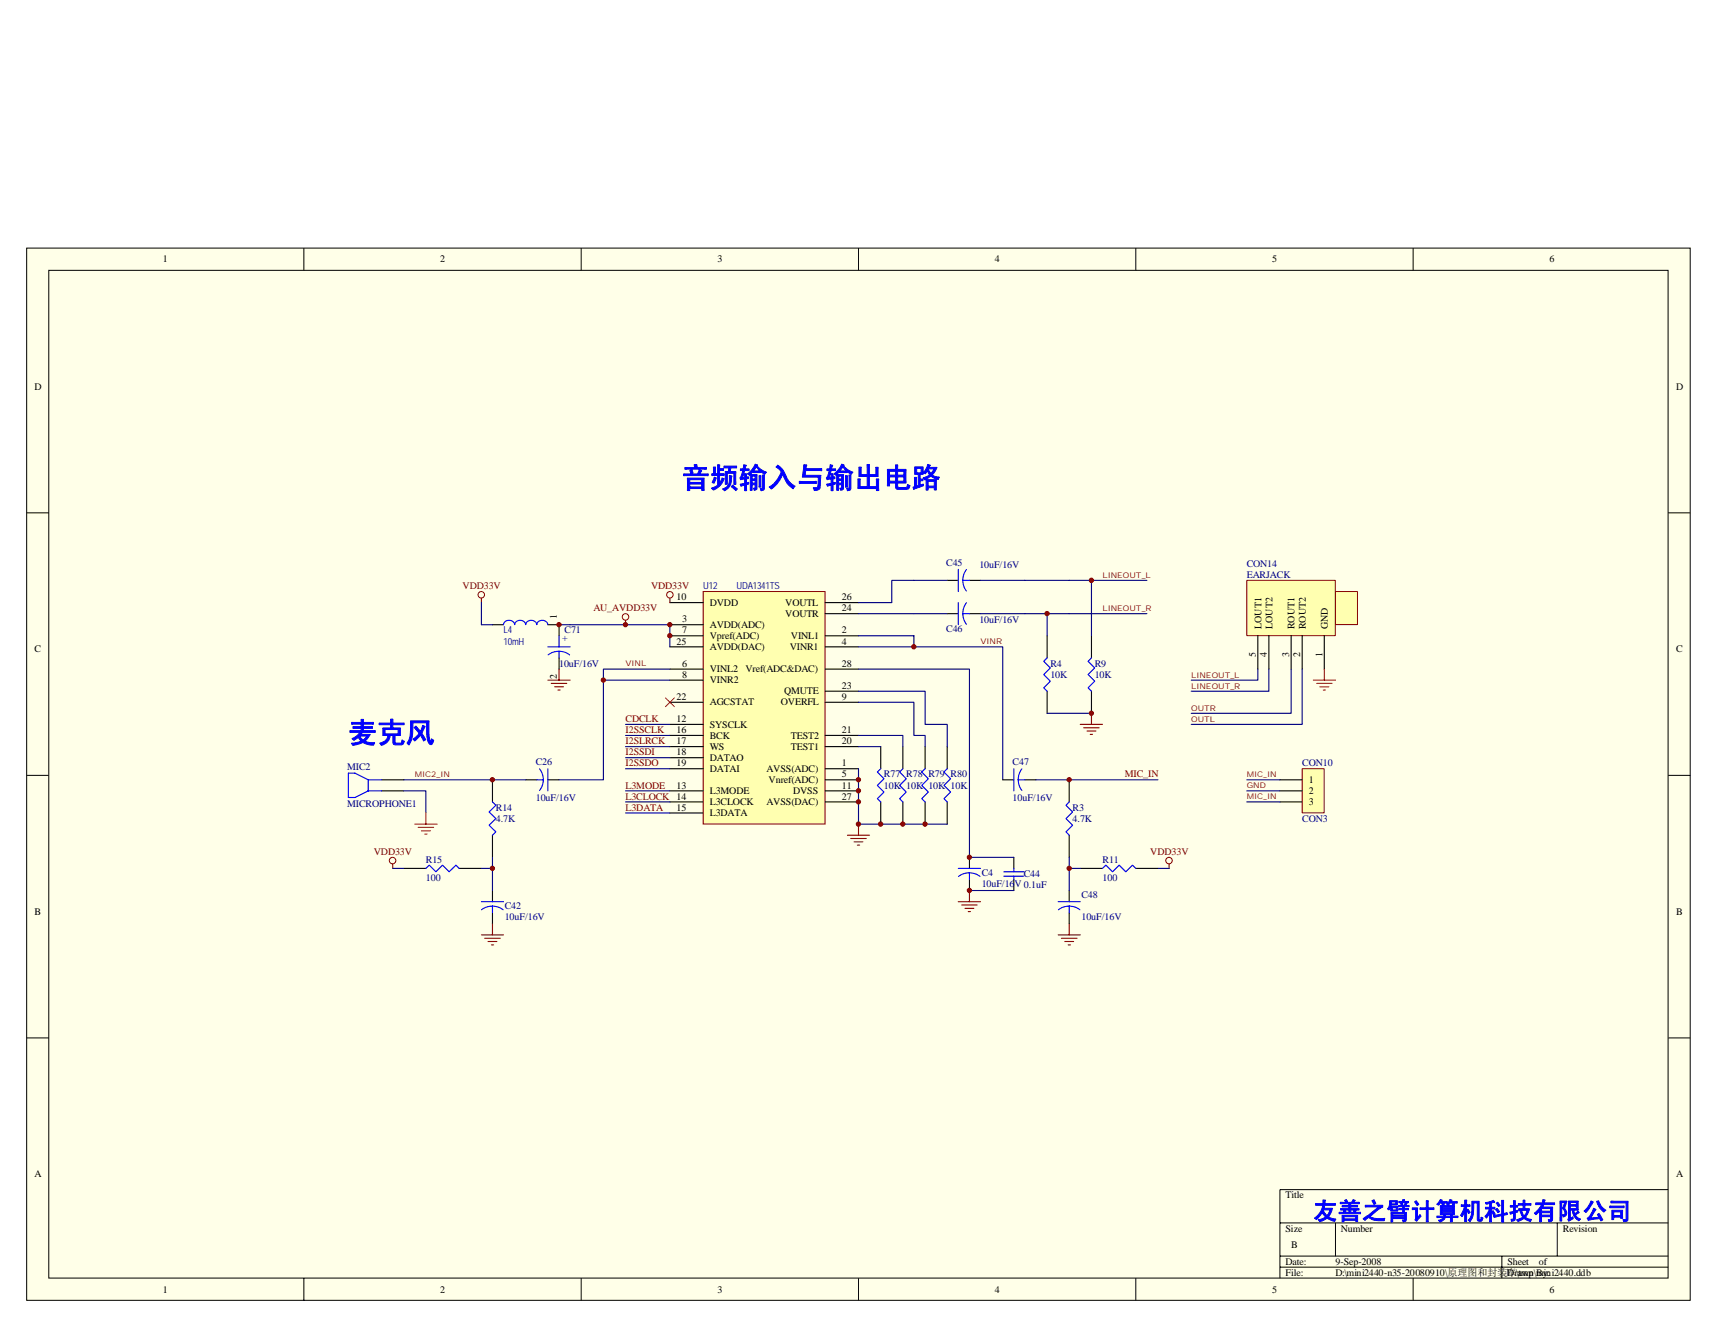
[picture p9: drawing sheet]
<svg xmlns="http://www.w3.org/2000/svg" width="279mm" height="216mm" viewBox="0 0 279 216" stroke-linecap="round" stroke-linejoin="round" font-family="sans-serif">
<path d="M4.3 40.4h270.7v171.2h-270.7z" fill="#ffffe8"/>
<g fill="none" stroke="#000" stroke-width=".16">
<path d="M4.3 40.4h270.7v171.2h-270.7zM7.9 44h263.5v163.9h-263.5zM49.4 40.4v3.6M94.6 40.4v3.6M139.7 40.4v3.6M184.8 40.4v3.6M230 40.4v3.6M4.3 83.4h3.6M271.5 83.4h3.6M4.3 126.2h3.6M271.5 126.2h3.6M4.3 168.9h3.6"/>
<path d="M271.5 168.9h3.6M208.3 199h63.2M217.3 199v5.4M253.4 199v5.4M271.5 193.5h-63.2v14.5M49.4 208v3.6M94.6 208v3.6M139.7 208v3.6M184.8 208v3.6M208.3 204.4h63.2M208.3 206.2h63.2M230 208v3.6"/>
<path d="M244.4 204.4v3.6"/>
</g>
<path d="M114.4 96.3h19.9v37.8h-19.9z" fill="#ffffb0"/>
<g fill="none" stroke="#800000" stroke-width=".16">
<path d="M114.4 96.2h19.9v37.9h-19.9z"/>
<circle cx="78.3" cy="96.8" r=".53"/>
<circle cx="109" cy="96.8" r=".53"/>
<circle cx="101.8" cy="100.4" r=".53"/>
<circle cx="190.2" cy="140" r=".53"/>
</g>
<g fill="none" stroke="#000" stroke-width=".18">
<path d="M109 98h5.4M134.3 98h5.4M134.3 99.8h5.4M154.1 99.8h1.8M154.1 94.4h1.8M157.8 99.8h1.8M157.8 94.4h1.8M80.1 101.6h1.8M89.2 101.6h1.8v1.8M91 107v1.9M109 103.4h5.4M109 101.6h5.4"/>
<path d="M109 105.2h5.4M109 108.9h5.4M109 110.7h5.4M109 114.3h5.4M109 117.9h5.4M109 119.7h5.4M134.3 103.4h5.4M134.3 105.2h5.4M134.3 108.9h5.4M134.3 114.3h5.4M134.3 119.7h5.4M134.3 112.5h5.4"/>
<path d="M170.4 103.4v3.6M170.4 112.5v3.6M177.6 103.4v3.6M177.6 112.5v3.6M109 125.1h5.4M109 128.7h5.4M109 130.5h5.4M109 132.3h5.4M109 121.5h5.4M109 123.3h5.4M134.3 125.1h5.4M134.3 126.9h5.4"/>
<path d="M134.3 128.7h5.4M134.3 130.5h5.4M134.3 121.5h5.4M143.3 121.5v3.6M143.3 130.5v3.6M146.9 121.5v3.6M146.9 130.5v3.6M150.5 121.5v3.6M150.5 130.5v3.6M154.1 121.5v3.6M154.1 130.5v3.6M163.2 126.9h1.8"/>
<path d="M165 139.5v1.8M166.8 126.9h1.8M174 126.9v3.6M174 135.9v3.6M165 143.1v1.8M174 144.9v1.8M174 148.5v1.8M175.8 141.3h3.6M184.8 141.3h3.6"/>
</g>
<g fill="none" stroke="#800000" stroke-width=".18">
<path d="M78.3 97.3v.7M109 97.3v.7M89.2 110.7h3.6M89.7 111.2h2.5M90.3 111.7h1.4M90.8 112.3h.3M91 108.9v1.8M101.8 100.9v.7M175.8 117.9h3.6M176.3 118.4h2.6M176.9 118.9h1.4M177.4 119.5h.4"/>
<path d="M177.6 116.1v1.8M137.9 135.9h3.6M138.4 136.4h2.6M139 137h1.4M139.5 137.5h.4M139.7 134.1v1.8M155.9 146.7h3.7M156.5 147.2h2.5M157 147.8h1.5M157.6 148.3h.3M157.8 144.9v1.8M172.2 152.1h3.6"/>
<path d="M172.7 152.7h2.6M173.3 153.2h1.4M173.8 153.7h.4M174 150.3v1.8M190.2 140.6v.7"/>
</g>
<g fill="none" stroke="#000080" stroke-width=".18">
<path d="M78.3 98v3.6h1.8M139.7 99.8h14.4M154.1 94.4h-9v3.6h-5.4M159.6 99.8h27M159.6 94.4h27M170.4 99.8v3.6M177.6 94.4v9M91 101.6h18v3.6M101.8 117.9h7.2M101.8 119.7h7.2M139.7 103.4h9v1.8h-9M139.7 119.7h7.2v1.8"/>
<path d="M139.7 114.3h9v5.4h1.8v1.8M139.7 112.5h10.8v5.4h3.6v3.6M148.7 105.2h14.5v21.7M170.4 116.1h7.2M101.8 121.5h7.2M101.8 123.3h7.2M101.8 125.1h7.2M101.8 128.7h7.2M101.8 130.5h7.2M101.8 132.3h7.2M139.7 121.5h3.6M139.7 125.1v9h14.4"/>
<path d="M168.6 126.9h19.8M174 139.5v1.8h1.8M188.4 141.3h1.8"/>
</g>
<path d="M108.3 113.5l1.4 1.5M109.7 113.5l-1.4 1.5" fill="none" stroke="#f00" stroke-width=".16"/>
<g fill="none" stroke="#00f" stroke-width=".18">
<path d="M155.9 92.6v3.6M155.9 98v3.6M156.7 94.4l.2 1.1 .4 .7M156.7 99.8l.2 1.1 .4 .7M156.7 94.4h1.1M156.7 99.8h1.1M157.3 92.7l-.4 .6-.2 1.1M157.3 98.1l-.4 .6-.2 1.1M81.9 101.6a.93 .93 0 0 1 .9-.7 .93 .93 0 0 1 .9 .7M83.8 101.6a.91 .91 0 0 1 .8-.7 .91 .91 0 0 1 .9 .7 .93 .93 0 0 1 .9-.7 .93 .93 0 0 1 .9 .7 .93 .93 0 0 1 .9-.7 .93 .93 0 0 1 .9 .7M89.2 105.2h3.6M91 106l1.1 .2 .6 .4"/>
<path d="M91 106l-1.2 .2-.6 .4M91 103.4v1.8M91 106v1M170.4 107l-.6 .6 1.1 1.1-1.1 1 1.1 1.1-1.1 1.1 .6 .6M177.6 107l-.5 .6 1 1.1-1 1 1 1.1-1 1.1 .5 .6M143.3 125.1l-.5 .5 1 1.1-1 1.1 1 1.1-1 1 .5 .6M146.9 125.1l-.5 .5 1.1 1.1-1.1 1.1 1.1 1.1-1.1 1 .5 .6M150.5 125.1l-.5 .5 1.1 1.1-1.1 1.1 1.1 1.1-1.1 1 .5 .6M154.1 125.1l-.5 .5 1.1 1.1-1.1 1.1 1.1 1.1-1.1 1 .5 .6M165 125.1v3.6M165.7 126.9h1.1M166.3 125.1a2.9 2.9 0 0 0 0 3.5"/>
<path d="M174 130.5l-.5 .5 1 1.1-1 1.1 1 1.1-1 1 .5 .6M163.3 142.6h3.3M163.3 141.8h3.3M165 141.3v.5M165 142.6v.5M172.2 146.7h3.6M174 147.4l1.1 .2 .6 .4M174 147.4l-1.1 .2-.7 .4M174 147.4v1.1M179.4 141.3l.6-.5 1 1 1.1-1 1.1 1 1.1-1 .5 .5"/>
</g>
<path d="M202.9 94.4h14.4v9h-14.4z" fill="#ffffb0"/>
<path d="M202.9 94.4h14.4v9h-14.4z" fill="none" stroke="#800000" stroke-width=".16"/>
<path d="M217.3 96.3h3.6v5.3h-3.6z" fill="#ffffb0"/>
<path d="M217.3 96.2h3.6v5.4h-3.6z" fill="none" stroke="#800000" stroke-width=".16"/>
<path d="M204.7 103.4v5.5M206.5 103.4v5.5M210.1 103.4v5.5M211.9 103.4v5.5M215.5 103.4v5.5" fill="none" stroke="#000" stroke-width=".18"/>
<path d="M204.7 108.9v1.8h-10.9M206.5 108.9v3.6h-12.7M210.1 108.9v7.2h-16.3M211.9 108.9v9h-18.1" fill="none" stroke="#000080" stroke-width=".18"/>
<path d="M213.7 110.7h3.6M214.2 111.2h2.6M214.8 111.7h1.4M215.3 112.3h.4M215.5 108.9v1.8" fill="none" stroke="#f00" stroke-width=".18"/>
<path d="M211.9 125.1h3.6v7.1h-3.6z" fill="#ffffb0"/>
<g fill="none" stroke="#800000" stroke-width=".16">
<path d="M211.9 125.1h3.6v7.1h-3.6z"/>
<circle cx="63.9" cy="140" r=".53"/>
</g>
<g fill="none" stroke="#000" stroke-width=".18">
<path d="M62.1 126.9h3.6M62.1 128.7h3.6M80.1 126.9v3.6M80.1 135.9v3.6M85.6 126.9h1.8M89.2 126.9h1.8M157.8 139.5v1.8M208.3 126.9h3.6M208.3 128.7h3.6M208.3 130.5h3.6M65.7 141.3h3.6M74.7 141.3h3.6"/>
<path d="M80.1 144.9v1.8M80.1 148.5v1.8M157.8 143.1v1.8"/>
</g>
<g fill="none" stroke="#000080" stroke-width=".18">
<path d="M109 110.7h-10.8v16.2h-7.2M109 108.9h-10.8v1.8M139.7 108.9h18.1v30.6h7.2M65.7 128.7h3.6v3.6M65.7 126.9h19.9M80.1 139.5v1.8h-1.8M202.9 126.9h5.4M202.9 128.7h5.4M202.9 130.5h5.4M63.9 141.3h1.8M80.1 141.3v3.6M157.8 144.9h7.2"/>
<path d="M174 141.3v3.6"/>
</g>
<g fill="none" stroke="#00f" stroke-width=".18">
<path d="M59.9 126.9h2.2M59.9 126.9l-2.1-1.1h-1.1v4h1.1l2.1-1.1M59.9 126.9v1.8M59.9 128.7h2.2M80.1 130.5l.6 .5-1.1 1.1 1.1 1.1-1.1 1.1 1.1 1-.6 .6M87.4 126.9h1M87.8 125.1a2.82 2.82 0 0 1 0 3.5M89.2 125.1v3.6M69.3 141.3l.5-.5 1.1 1 1.1-1 1.1 1 1.1-1 .5 .5M78.3 146.7h3.6M78.4 148a2.9 2.9 0 0 1 3.5 0M80.1 147.4v1.1"/>
<path d="M155.9 141.3h3.7M156 142.6a2.87 2.87 0 0 1 3.5 0M157.8 142v1.1"/>
</g>
<path d="M63.9 140.6v.7M78.3 152.1h3.6M78.9 152.7h2.5M79.4 153.2h1.5M80 153.7h.3M80.1 150.3v1.8" fill="none" stroke="#800000" stroke-width=".18"/>
<path d="M67.5 134.1h3.6M68.1 134.6h2.5M68.6 135.2h1.4M69.1 135.7h.4M69.3 132.3v1.8" fill="none" stroke="#f00" stroke-width=".18"/>
<g fill="#800000" stroke="#800000" stroke-width=".16">
<circle cx="109" cy="101.6" r=".35"/>
<circle cx="139.7" cy="126.9" r=".35"/>
<circle cx="109" cy="103.4" r=".35"/>
<circle cx="139.7" cy="128.7" r=".35"/>
<circle cx="139.7" cy="130.5" r=".35"/>
<circle cx="139.7" cy="134.1" r=".35"/>
<circle cx="177.6" cy="116" r=".35"/>
<circle cx="148.7" cy="105.2" r=".35"/>
<circle cx="177.6" cy="94.4" r=".36"/>
<circle cx="170.4" cy="99.8" r=".35"/>
<circle cx="157.7" cy="144.9" r=".35"/>
<circle cx="174" cy="126.9" r=".35"/>
<circle cx="174" cy="141.3" r=".35"/>
<circle cx="91" cy="101.6" r=".35"/>
<circle cx="101.8" cy="101.6" r=".35"/>
<circle cx="143.3" cy="134.1" r=".36"/>
<circle cx="146.9" cy="134.1" r=".35"/>
<circle cx="150.5" cy="134.1" r=".35"/>
<circle cx="157.7" cy="139.5" r=".35"/>
<circle cx="80.1" cy="141.3" r=".35"/>
<circle cx="98.2" cy="110.6" r=".35"/>
<circle cx="80.1" cy="126.9" r=".35"/>
</g>
<g font-size="4.7" fill="#00f">
<text x="110.8" y="79.4">音频输入与输出电路</text>
<text x="56.7" y="120.8">麦克风</text>
</g>
<text font-size="4" fill="#00f" x="213.7" y="198.4">友善之臂计算机科技有限公司</text>
<g font-size="1.6">
<text x="26.5" y="42.7">1</text>
<text x="71.6" y="42.7">2</text>
<text x="116.8" y="42.7">3</text>
<text x="161.9" y="42.7">4</text>
<text x="207" y="42.7">5</text>
<text x="252.1" y="42.7">6</text>
<text x="5.6" y="63.4">D</text>
<text x="272.7" y="63.4">D</text>
<text x="90.6" y="100.7" transform="rotate(-90 90.6 100.7)">1</text>
<text x="110.1" y="97.7">10</text>
<text x="111" y="101.3">3</text>
<text x="115.5" y="98.6">DVDD</text>
<text x="127.8" y="100.4">VOUTR</text>
<text x="127.8" y="98.6">VOUTL</text>
<text x="137" y="99.5">24</text>
<text x="137" y="97.7">26</text>
<text x="5.6" y="106.1">C</text>
<text x="110.1" y="104.9">25</text>
<text x="111" y="103.1">7</text>
<text x="115.5" y="102.2">AVDD(ADC)</text>
<text x="115.5" y="104">Vpref(ADC)</text>
<text x="115.5" y="105.8">AVDD(DAC)</text>
<text x="128.5" y="105.8">VINR1</text>
<text x="128.7" y="104">VINL1</text>
<text x="137" y="104.9">4</text>
<text x="137" y="103.1">2</text>
<text x="204.4" y="106.9" transform="rotate(-90 204.4 106.9)">5</text>
<text x="205.3" y="102.4" transform="rotate(-90 205.3 102.4)">LOUT1</text>
<text x="206.2" y="106.9" transform="rotate(-90 206.2 106.9)">4</text>
<text x="207.1" y="102.4" transform="rotate(-90 207.1 102.4)">LOUT2</text>
<text x="209.8" y="106.9" transform="rotate(-90 209.8 106.9)">3</text>
<text x="210.7" y="102.4" transform="rotate(-90 210.7 102.4)">ROUT1</text>
<text x="211.6" y="106.9" transform="rotate(-90 211.6 106.9)">2</text>
<text x="212.5" y="102.4" transform="rotate(-90 212.5 102.4)">ROUT2</text>
<text x="215.2" y="106.9" transform="rotate(-90 215.2 106.9)">1</text>
<text x="216.1" y="102.4" transform="rotate(-90 216.1 102.4)">GND</text>
<text x="272.7" y="106.1">C</text>
<text x="90.6" y="110.5" transform="rotate(-90 90.6 110.5)">2</text>
<text x="110.1" y="113.9">22</text>
<text x="111" y="108.5">6</text>
<text x="111" y="110.3">8</text>
<text x="115.5" y="109.4">VINL2</text>
<text x="115.5" y="111.2">VINR2</text>
<text x="121.3" y="109.4">Vref(ADC&amp;DAC)</text>
<text x="127.6" y="113">QMUTE</text>
<text x="137" y="108.5">28</text>
<text x="137" y="112.1">23</text>
<text x="137" y="113.9">9</text>
<text x="110.1" y="117.5">12</text>
<text x="110.1" y="119.3">16</text>
<text x="115.5" y="118.4">SYSCLK</text>
<text x="115.5" y="114.8">AGCSTAT</text>
<text x="127.1" y="114.8">OVERFL</text>
<text x="137" y="119.3">21</text>
<text x="110.1" y="121.1">17</text>
<text x="110.1" y="122.9">18</text>
<text x="110.1" y="124.7">19</text>
<text x="115.5" y="120.2">BCK</text>
<text x="115.5" y="122">WS</text>
<text x="115.5" y="123.8">DATAO</text>
<text x="115.5" y="125.6">DATAI</text>
<text x="124.7" y="125.6">AVSS(ADC)</text>
<text x="128.7" y="122">TEST1</text>
<text x="128.7" y="120.2">TEST2</text>
<text x="137" y="124.7">1</text>
<text x="137" y="121.1">20</text>
<text x="110.1" y="128.3">13</text>
<text x="110.1" y="130.1">14</text>
<text x="110.1" y="131.9">15</text>
<text x="115.5" y="129.2">L3MODE</text>
<text x="115.5" y="131">L3CLOCK</text>
<text x="124.7" y="131">AVSS(DAC)</text>
<text x="125.1" y="127.4">Vnref(ADC)</text>
<text x="129.1" y="129.2">DVSS</text>
<text x="137" y="128.3">11</text>
<text x="137" y="130.1">27</text>
<text x="137" y="126.5">5</text>
<text x="213" y="127.4">1</text>
<text x="213" y="129.2">2</text>
<text x="213" y="131">3</text>
<text x="115.5" y="132.8">L3DATA</text>
<text x="5.6" y="148.8">B</text>
<text x="272.7" y="148.8">B</text>
<text x="5.6" y="191.6">A</text>
<text x="272.7" y="191.6">A</text>
<text x="209.2" y="195">Title</text>
<text x="209.2" y="200.4">Size</text>
<text x="210.1" y="203.1">B</text>
<text x="218.2" y="200.4">Number</text>
<text x="254.3" y="200.4">Revision</text>
<text x="209.2" y="205.8">Date:</text>
<text x="209.2" y="207.6">File:</text>
<text x="217.3" y="205.8">9-Sep-2008</text>
<text x="217.3" y="207.6">D:\mini2440-n35-20080910\原理图和封装库\tmp\mini2440.ddb</text>
<text x="245.3" y="207.6">Drawn By:</text>
<text x="245.3" y="205.8">Sheet</text>
<text x="250.4" y="205.8">of</text>
<text x="26.5" y="210.3">1</text>
<text x="71.6" y="210.3">2</text>
<text x="116.8" y="210.3">3</text>
<text x="161.9" y="210.3">4</text>
<text x="207" y="210.3">5</text>
<text x="252.1" y="210.3">6</text>
</g>
<g font-size="1.6" fill="#800000">
<text x="75.3" y="95.8">VDD33V</text>
<text x="105.9" y="95.8">VDD33V</text>
<text x="96.6" y="99.5">AU_AVDD33V</text>
<text x="101.8" y="117.5">CDCLK</text>
<text x="101.8" y="119.3">I2SSCLK</text>
<text x="101.8" y="121.1">I2SLRCK</text>
<text x="101.8" y="122.9">I2SSDI</text>
<text x="101.8" y="124.7">I2SSDO</text>
<text x="101.8" y="128.3">L3MODE</text>
<text x="101.8" y="130.1">L3CLOCK</text>
<text x="101.8" y="131.9">L3DATA</text>
<text x="183" y="126.5">MIC_IN</text>
<text x="60.8" y="139.1">VDD33V</text>
<text x="187.2" y="139.1">VDD33V</text>
</g>
<g font-size="1.6" fill="#000080">
<text x="114.4" y="95.8">U12</text>
<text x="119.8" y="95.8">UDA1341TS</text>
<text x="154" y="92.1">C45</text>
<text x="159.4" y="92.4">10uF/16V</text>
<text x="202.9" y="92.2">CON14</text>
<text x="202.9" y="94">EARJACK</text>
<text x="159.4" y="101.4">10uF/16V</text>
<text x="81.9" y="103.1">L4</text>
<text x="81.9" y="104.9">10mH</text>
<text x="91.5" y="104.3">+</text>
<text x="91.9" y="103.1">C71</text>
<text x="154" y="102.9">C46</text>
<text x="91" y="108.5">10uF/16V</text>
<text x="170.9" y="108.5">R4</text>
<text x="170.9" y="110.3">10K</text>
<text x="178.1" y="108.5">R9</text>
<text x="178.1" y="110.3">10K</text>
<text x="56.5" y="125.2">MIC2</text>
<text x="87.2" y="124.5">C26</text>
<text x="164.8" y="124.5">C47</text>
<text x="211.9" y="124.7">CON10</text>
<text x="56.5" y="131.4">MICROPHONE1</text>
<text x="80.7" y="131.9">R14</text>
<text x="87.2" y="130.3">10uF/16V</text>
<text x="143.8" y="126.5">R77 R78 R79 R80</text>
<text x="143.8" y="128.3">10K 10K 10K 10K</text>
<text x="164.8" y="130.3">10uF/16V</text>
<text x="174.5" y="131.9">R3</text>
<text x="80.7" y="133.7">4.7K</text>
<text x="174.5" y="133.7">4.7K</text>
<text x="211.9" y="133.7">CON3</text>
<text x="69.3" y="140.4">R15</text>
<text x="69.3" y="143.3">100</text>
<text x="159.7" y="142.5">C4</text>
<text x="166.6" y="142.7">C44</text>
<text x="179.4" y="140.4">R11</text>
<text x="179.4" y="143.3">100</text>
<text x="82.1" y="147.9">C42</text>
<text x="82.1" y="149.7">10uF/16V</text>
<text x="159.7" y="144.3">10uF/16V 0.1uF</text>
<text x="176" y="146.1">C48</text>
<text x="176" y="149.7">10uF/16V</text>
</g>
<g font-size="1.3" fill="#800000">
<text x="179.4" y="94">LINEOUT_L</text>
<text x="179.4" y="99.4">LINEOUT_R</text>
<text x="159.6" y="104.8">VINR</text>
<text x="101.8" y="108.4">VINL</text>
<text x="193.8" y="110.3">LINEOUT_L</text>
<text x="193.8" y="112.1">LINEOUT_R</text>
<text x="193.8" y="117.5">OUTL</text>
<text x="193.8" y="115.7">OUTR</text>
<text x="67.5" y="126.5">MIC2_IN</text>
<text x="202.9" y="130.1">MIC_IN</text>
<text x="202.9" y="128.3">GND</text>
<text x="202.9" y="126.5">MIC_IN</text>
</g>
</svg>
